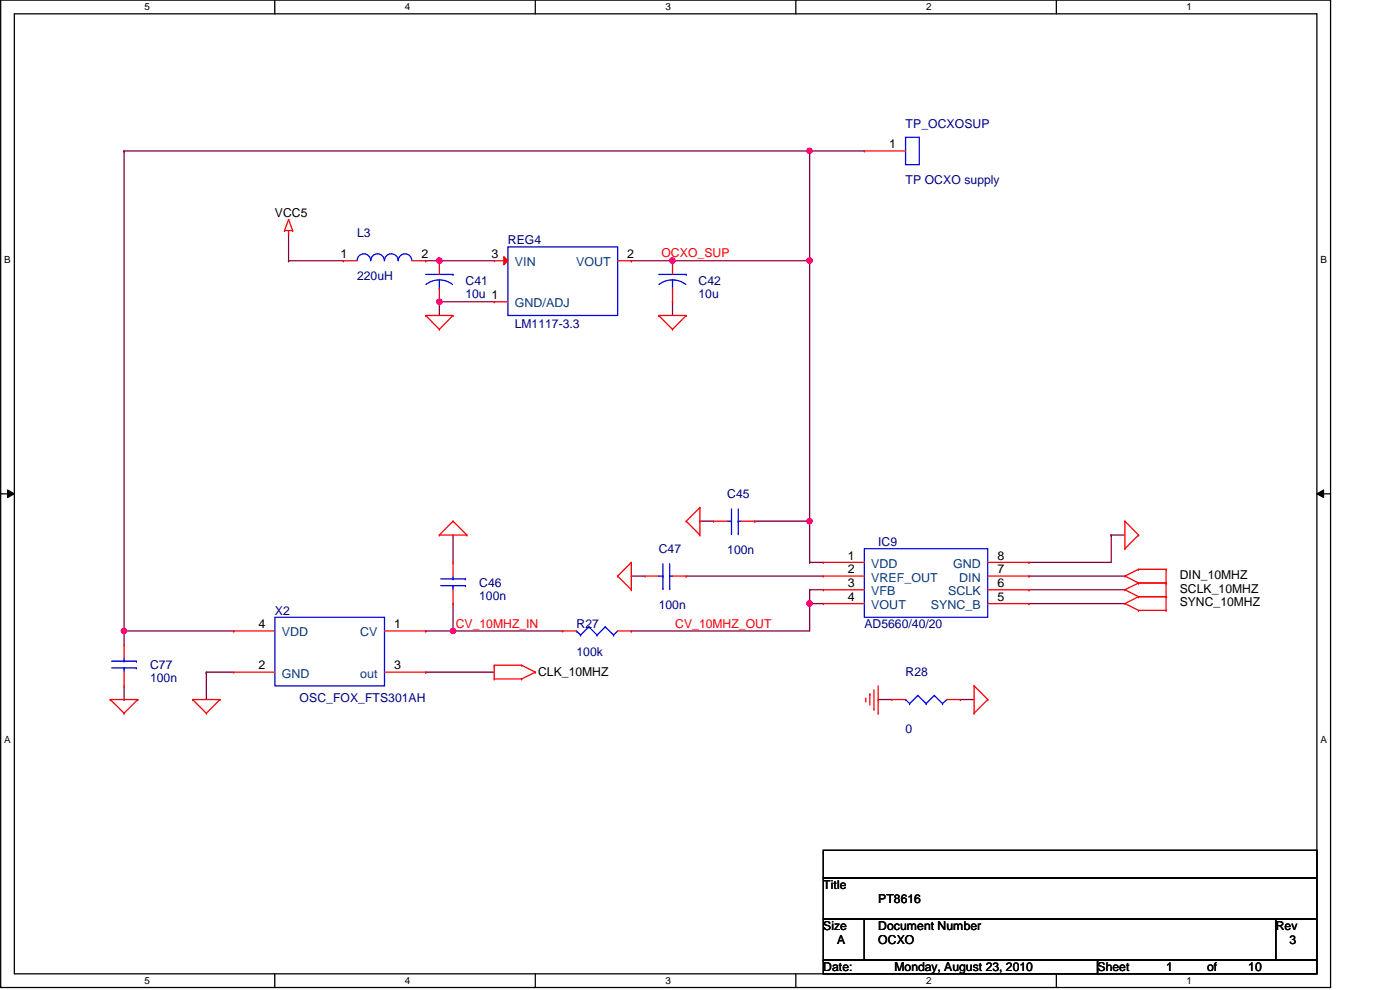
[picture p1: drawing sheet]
<svg xmlns="http://www.w3.org/2000/svg" width="420mm" height="297mm" viewBox="0 0 420 297" stroke-linecap="round" stroke-linejoin="round" font-family="sans-serif">
<path d="M.2 0h399.1v296.3h-399.1zM4.3 4.1h390.9v288.1h-390.9z" fill="none" stroke="#000" stroke-width=".38"/>
<g fill="#fff">
<path d="M43.4 .5h1.6v3.2h-1.6z"/>
<path d="M43.4 292.6h1.6v3.3h-1.6z"/>
</g>
<path d="M82.5 0v4.1M82.5 292.2v4.1" fill="none" stroke="#000" stroke-width=".38"/>
<g fill="#fff">
<path d="M121.5 .5h1.6v3.2h-1.6z"/>
<path d="M121.5 292.6h1.6v3.3h-1.6z"/>
</g>
<path d="M160.6 0v4.1M160.6 292.2v4.1" fill="none" stroke="#000" stroke-width=".38"/>
<g fill="#fff">
<path d="M199.7 .5h1.6v3.2h-1.6z"/>
<path d="M199.7 292.6h1.6v3.3h-1.6z"/>
</g>
<path d="M238.8 0v4.1M238.8 292.2v4.1" fill="none" stroke="#000" stroke-width=".38"/>
<g fill="#fff">
<path d="M277.9 .5h1.6v3.2h-1.6z"/>
<path d="M277.9 292.6h1.6v3.3h-1.6z"/>
</g>
<path d="M317 0v4.1M317 292.2v4.1" fill="none" stroke="#000" stroke-width=".38"/>
<g fill="#fff">
<path d="M356.1 .5h1.6v3.2h-1.6z"/>
<path d="M356.1 292.6h1.6v3.3h-1.6z"/>
<path d="M1.3 76.2h1.9v3.2h-1.9z"/>
<path d="M396.3 76.2h1.9v3.2h-1.9z"/>
<path d="M1.2 220.2h2v3.2h-2z"/>
<path d="M396.2 220.2h2v3.2h-2z"/>
</g>
<path d="M.2 148.2h4.1M395.2 148.2h4.1" fill="none" stroke="#000" stroke-width=".38"/>
<path d="M2.3 147l2 1.2-2 1.1zM395.2 148.2l2-1.2v2.3z" fill="#000"/>
<path d="M2.3 147l2 1.2-2 1.1zM395.2 148.2l2-1.2v2.3z" fill="none" stroke="#000" stroke-width=".3"/>
<path d="M61.9 201.7h8.2" fill="none" stroke="#800040" stroke-width=".38"/>
<circle cx="61.9" cy="201.7" r=".19" fill="#800040"/>
<path d="M61.9 201.7v8.2" fill="none" stroke="#800040" stroke-width=".38"/>
<circle cx="61.9" cy="201.7" r=".19" fill="#800040"/>
<path d="M127.8 201.7h20.5" fill="none" stroke="#800040" stroke-width=".38"/>
<circle cx="127.8" cy="201.7" r=".19" fill="#800040"/>
<path d="M136 189.3h32.9" fill="none" stroke="#800040" stroke-width=".38"/>
<circle cx="136" cy="189.3" r=".19" fill="#800040"/>
<circle cx="136" cy="189.3" r=".8" fill="#f0f"/>
<circle cx="136" cy="189.3" r=".8" fill="none" stroke="#f0f" stroke-width=".38"/>
<path d="M37.2 189.3v4.1" fill="none" stroke="#800040" stroke-width=".38"/>
<circle cx="37.2" cy="189.3" r=".19" fill="#800040"/>
<circle cx="37.2" cy="189.3" r=".8" fill="#f0f"/>
<circle cx="37.2" cy="189.3" r=".8" fill="none" stroke="#f0f" stroke-width=".38"/>
<path d="M263.6 209.9h4.1" fill="none" stroke="#800040" stroke-width=".38"/>
<circle cx="263.6" cy="209.9" r=".19" fill="#800040"/>
<path d="M288.2 209.9h4.1" fill="none" stroke="#800040" stroke-width=".38"/>
<circle cx="288.2" cy="209.9" r=".19" fill="#800040"/>
<path d="M136 181.1v8.2" fill="none" stroke="#800040" stroke-width=".38"/>
<circle cx="136" cy="181.1" r=".19" fill="#800040"/>
<path d="M127.8 189.3h8.2" fill="none" stroke="#800040" stroke-width=".38"/>
<circle cx="127.8" cy="189.3" r=".19" fill="#800040"/>
<path d="M136 160.5v8.2" fill="none" stroke="#800040" stroke-width=".38"/>
<circle cx="136" cy="160.5" r=".19" fill="#800040"/>
<path d="M205.9 172.8h41.2" fill="none" stroke="#800040" stroke-width=".38"/>
<circle cx="205.9" cy="172.8" r=".19" fill="#800040"/>
<path d="M243 177h4.1" fill="none" stroke="#800040" stroke-width=".38"/>
<circle cx="243" cy="177" r=".19" fill="#800040"/>
<path d="M243 177v4.1" fill="none" stroke="#800040" stroke-width=".38"/>
<circle cx="243" cy="177" r=".19" fill="#800040"/>
<circle cx="242.9" cy="181.1" r=".81" fill="#f0f"/>
<circle cx="242.9" cy="181.1" r=".81" fill="none" stroke="#f0f" stroke-width=".38"/>
<path d="M243 181.1h4.1" fill="none" stroke="#800040" stroke-width=".38"/>
<circle cx="243" cy="181.1" r=".19" fill="#800040"/>
<path d="M189.5 189.3h53.5" fill="none" stroke="#800040" stroke-width=".38"/>
<circle cx="189.5" cy="189.3" r=".19" fill="#800040"/>
<path d="M243 168.7h4.1" fill="none" stroke="#800040" stroke-width=".38"/>
<circle cx="243" cy="168.7" r=".19" fill="#800040"/>
<path d="M243 181.1v8.2" fill="none" stroke="#800040" stroke-width=".38"/>
<circle cx="243" cy="181.1" r=".19" fill="#800040"/>
<path d="M333.5 160.5v8.2" fill="none" stroke="#800040" stroke-width=".38"/>
<circle cx="333.5" cy="160.5" r=".19" fill="#800040"/>
<path d="M333.5 160.5h4.1" fill="none" stroke="#800040" stroke-width=".38"/>
<circle cx="333.5" cy="160.5" r=".19" fill="#800040"/>
<path d="M308.8 172.8h28.8" fill="none" stroke="#800040" stroke-width=".38"/>
<circle cx="308.8" cy="172.8" r=".19" fill="#800040"/>
<path d="M308.8 177h28.8" fill="none" stroke="#800040" stroke-width=".38"/>
<circle cx="308.8" cy="177" r=".19" fill="#800040"/>
<path d="M308.8 181.1h28.8" fill="none" stroke="#800040" stroke-width=".38"/>
<circle cx="308.8" cy="181.1" r=".19" fill="#800040"/>
<path d="M189.5 172.8h4.1" fill="none" stroke="#800040" stroke-width=".38"/>
<circle cx="189.5" cy="172.8" r=".19" fill="#800040"/>
<path d="M308.8 168.7h24.7" fill="none" stroke="#800040" stroke-width=".38"/>
<circle cx="308.8" cy="168.7" r=".19" fill="#800040"/>
<path d="M243 156.4v12.3" fill="none" stroke="#800040" stroke-width=".38"/>
<circle cx="243" cy="156.4" r=".19" fill="#800040"/>
<circle cx="242.9" cy="156.4" r=".81" fill="#f0f"/>
<circle cx="242.9" cy="156.4" r=".81" fill="none" stroke="#f0f" stroke-width=".38"/>
<path d="M210 156.4h4.2" fill="none" stroke="#800040" stroke-width=".38"/>
<circle cx="210" cy="156.4" r=".19" fill="#800040"/>
<path d="M201.8 78.2h41.2" fill="none" stroke="#800040" stroke-width=".38"/>
<circle cx="201.8" cy="78.2" r=".19" fill="#800040"/>
<path d="M243 45.3h16.4" fill="none" stroke="#800040" stroke-width=".38"/>
<circle cx="243" cy="45.3" r=".19" fill="#800040"/>
<circle cx="242.9" cy="45.3" r=".8" fill="#f0f"/>
<circle cx="242.9" cy="45.3" r=".8" fill="none" stroke="#f0f" stroke-width=".38"/>
<path d="M189.5 78.2h12.3" fill="none" stroke="#800040" stroke-width=".38"/>
<circle cx="189.5" cy="78.2" r=".19" fill="#800040"/>
<circle cx="201.8" cy="78.2" r=".81" fill="#f0f"/>
<circle cx="201.8" cy="78.2" r=".81" fill="none" stroke="#f0f" stroke-width=".38"/>
<path d="M201.8 90.6v4.1" fill="none" stroke="#800040" stroke-width=".38"/>
<circle cx="201.8" cy="90.6" r=".19" fill="#800040"/>
<path d="M131.9 90.6v4.1" fill="none" stroke="#800040" stroke-width=".38"/>
<circle cx="131.9" cy="90.6" r=".19" fill="#800040"/>
<path d="M131.9 90.6h16.4" fill="none" stroke="#800040" stroke-width=".38"/>
<circle cx="131.9" cy="90.6" r=".19" fill="#800040"/>
<circle cx="131.9" cy="90.5" r=".81" fill="#f0f"/>
<circle cx="131.9" cy="90.5" r=".81" fill="none" stroke="#f0f" stroke-width=".38"/>
<path d="M226.5 156.4h16.5" fill="none" stroke="#800040" stroke-width=".38"/>
<circle cx="226.5" cy="156.4" r=".19" fill="#800040"/>
<path d="M37.2 45.3h205.8" fill="none" stroke="#800040" stroke-width=".38"/>
<circle cx="37.2" cy="45.3" r=".19" fill="#800040"/>
<path d="M131.9 78.2h16.4" fill="none" stroke="#800040" stroke-width=".38"/>
<circle cx="131.9" cy="78.2" r=".19" fill="#800040"/>
<circle cx="131.9" cy="78.2" r=".81" fill="#f0f"/>
<circle cx="131.9" cy="78.2" r=".81" fill="none" stroke="#f0f" stroke-width=".38"/>
<path d="M243 78.2v78.2" fill="none" stroke="#800040" stroke-width=".38"/>
<circle cx="243" cy="78.2" r=".19" fill="#800040"/>
<circle cx="242.9" cy="78.2" r=".81" fill="#f0f"/>
<circle cx="242.9" cy="78.2" r=".81" fill="none" stroke="#f0f" stroke-width=".38"/>
<path d="M243 45.3v32.9" fill="none" stroke="#800040" stroke-width=".38"/>
<circle cx="243" cy="45.3" r=".19" fill="#800040"/>
<path d="M127.8 78.2h4.1" fill="none" stroke="#800040" stroke-width=".38"/>
<circle cx="127.8" cy="78.2" r=".19" fill="#800040"/>
<path d="M86.6 70v8.2" fill="none" stroke="#800040" stroke-width=".38"/>
<circle cx="86.6" cy="78.2" r=".19" fill="#800040"/>
<path d="M86.6 78.2h16.5" fill="none" stroke="#800040" stroke-width=".38"/>
<circle cx="86.6" cy="78.2" r=".19" fill="#800040"/>
<path d="M37.2 205.8v4.1" fill="none" stroke="#800040" stroke-width=".38"/>
<circle cx="37.2" cy="209.9" r=".19" fill="#800040"/>
<path d="M37.2 189.3h32.9" fill="none" stroke="#800040" stroke-width=".38"/>
<circle cx="70.1" cy="189.3" r=".19" fill="#800040"/>
<path d="M37.2 45.3v144" fill="none" stroke="#800040" stroke-width=".38"/>
<circle cx="37.2" cy="45.3" r=".19" fill="#800040"/>
<path d="M148.3 199.6h8.2" fill="none" stroke="#f00" stroke-width=".38"/>
<circle cx="156.5" cy="199.6" r=".19" fill="#f00"/>
<path d="M156.5 199.6l4.2 2.1" fill="none" stroke="#f00" stroke-width=".38"/>
<circle cx="160.7" cy="201.7" r=".19" fill="#f00"/>
<path d="M160.7 201.7l-4.2 2" fill="none" stroke="#f00" stroke-width=".38"/>
<circle cx="156.5" cy="203.7" r=".19" fill="#f00"/>
<path d="M148.3 203.7h8.2" fill="none" stroke="#f00" stroke-width=".38"/>
<circle cx="148.3" cy="203.7" r=".19" fill="#f00"/>
<path d="M148.3 199.6v4.1" fill="none" stroke="#f00" stroke-width=".38"/>
<circle cx="148.3" cy="199.6" r=".19" fill="#f00"/>
<path d="M341.7 170.8l-4.1 2" fill="none" stroke="#f00" stroke-width=".38"/>
<circle cx="341.7" cy="170.8" r=".19" fill="#f00"/>
<path d="M341.7 170.8h8.3" fill="none" stroke="#f00" stroke-width=".38"/>
<circle cx="350" cy="170.8" r=".19" fill="#f00"/>
<path d="M350 170.8v4.1" fill="none" stroke="#f00" stroke-width=".38"/>
<circle cx="350" cy="174.9" r=".19" fill="#f00"/>
<path d="M341.7 174.9h8.3" fill="none" stroke="#f00" stroke-width=".38"/>
<circle cx="341.7" cy="174.9" r=".19" fill="#f00"/>
<path d="M337.6 172.8l4.1 2.1" fill="none" stroke="#f00" stroke-width=".38"/>
<circle cx="337.6" cy="172.8" r=".19" fill="#f00"/>
<path d="M341.7 174.9l-4.1 2.1" fill="none" stroke="#f00" stroke-width=".38"/>
<circle cx="341.7" cy="174.9" r=".19" fill="#f00"/>
<path d="M341.7 174.9h8.3" fill="none" stroke="#f00" stroke-width=".38"/>
<circle cx="350" cy="174.9" r=".19" fill="#f00"/>
<path d="M350 174.9v4.1" fill="none" stroke="#f00" stroke-width=".38"/>
<circle cx="350" cy="179" r=".19" fill="#f00"/>
<path d="M341.7 179h8.3" fill="none" stroke="#f00" stroke-width=".38"/>
<circle cx="341.7" cy="179" r=".19" fill="#f00"/>
<path d="M337.6 177l4.1 2" fill="none" stroke="#f00" stroke-width=".38"/>
<circle cx="337.6" cy="177" r=".19" fill="#f00"/>
<path d="M341.7 179l-4.1 2.1" fill="none" stroke="#f00" stroke-width=".38"/>
<circle cx="341.7" cy="179" r=".19" fill="#f00"/>
<path d="M341.7 179h8.3" fill="none" stroke="#f00" stroke-width=".38"/>
<circle cx="350" cy="179" r=".19" fill="#f00"/>
<path d="M350 179v4.1" fill="none" stroke="#f00" stroke-width=".38"/>
<circle cx="350" cy="183.1" r=".19" fill="#f00"/>
<path d="M341.7 183.1h8.3" fill="none" stroke="#f00" stroke-width=".38"/>
<circle cx="341.7" cy="183.1" r=".19" fill="#f00"/>
<path d="M337.6 181.1l4.1 2" fill="none" stroke="#f00" stroke-width=".38"/>
<circle cx="337.6" cy="181.1" r=".19" fill="#f00"/>
<path d="M57.8 209.9h8.2" fill="none" stroke="#f00" stroke-width=".38"/>
<circle cx="66" cy="209.9" r=".19" fill="#f00"/>
<path d="M66 209.9l-4.1 4.1" fill="none" stroke="#f00" stroke-width=".38"/>
<circle cx="61.9" cy="214" r=".19" fill="#f00"/>
<path d="M57.8 209.9l4.1 4.1" fill="none" stroke="#f00" stroke-width=".38"/>
<circle cx="57.8" cy="209.9" r=".19" fill="#f00"/>
<path d="M263.6 205.8v8.2" fill="none" stroke="#f00" stroke-width=".38"/>
<circle cx="263.6" cy="214" r=".19" fill="#f00"/>
<path d="M262.3 207v5.8" fill="none" stroke="#f00" stroke-width=".38"/>
<circle cx="262.3" cy="212.8" r=".19" fill="#f00"/>
<path d="M261.1 208.2v3.3" fill="none" stroke="#f00" stroke-width=".38"/>
<circle cx="261.1" cy="208.2" r=".19" fill="#f00"/>
<path d="M259.8 209.5v.8" fill="none" stroke="#f00" stroke-width=".38"/>
<circle cx="259.8" cy="210.3" r=".19" fill="#f00"/>
<path d="M292.3 205.8v8.2" fill="none" stroke="#f00" stroke-width=".38"/>
<circle cx="292.3" cy="205.8" r=".19" fill="#f00"/>
<path d="M292.3 205.8l4.1 4.1" fill="none" stroke="#f00" stroke-width=".38"/>
<circle cx="296.4" cy="209.9" r=".19" fill="#f00"/>
<path d="M296.4 209.9l-4.1 4.1" fill="none" stroke="#f00" stroke-width=".38"/>
<circle cx="292.3" cy="214" r=".19" fill="#f00"/>
<path d="M337.6 156.4v8.2" fill="none" stroke="#f00" stroke-width=".38"/>
<circle cx="337.6" cy="156.4" r=".19" fill="#f00"/>
<path d="M337.6 156.4l4.1 4.1" fill="none" stroke="#f00" stroke-width=".38"/>
<circle cx="341.7" cy="160.5" r=".19" fill="#f00"/>
<path d="M341.7 160.5l-4.1 4.1" fill="none" stroke="#f00" stroke-width=".38"/>
<circle cx="337.6" cy="164.6" r=".19" fill="#f00"/>
<path d="M189.5 168.7v8.3" fill="none" stroke="#f00" stroke-width=".38"/>
<circle cx="189.5" cy="177" r=".19" fill="#f00"/>
<path d="M185.4 172.8l4.1 4.2" fill="none" stroke="#f00" stroke-width=".38"/>
<circle cx="185.4" cy="172.8" r=".19" fill="#f00"/>
<path d="M189.5 168.7l-4.1 4.1" fill="none" stroke="#f00" stroke-width=".38"/>
<circle cx="189.5" cy="168.7" r=".19" fill="#f00"/>
<path d="M85.4 69.2h2.4" fill="none" stroke="#f00" stroke-width=".38"/>
<circle cx="85.4" cy="69.2" r=".19" fill="#f00"/>
<path d="M86.6 69.2v.8" fill="none" stroke="#f00" stroke-width=".38"/>
<circle cx="86.6" cy="70" r=".19" fill="#f00"/>
<path d="M86.6 65.9l-1.2 3.3" fill="none" stroke="#f00" stroke-width=".38"/>
<circle cx="86.6" cy="65.9" r=".19" fill="#f00"/>
<path d="M86.6 65.9l1.2 3.3" fill="none" stroke="#f00" stroke-width=".38"/>
<circle cx="87.8" cy="69.2" r=".19" fill="#f00"/>
<path d="M210 152.3v8.2" fill="none" stroke="#f00" stroke-width=".38"/>
<circle cx="210" cy="160.5" r=".19" fill="#f00"/>
<path d="M205.9 156.4l4.1 4.1" fill="none" stroke="#f00" stroke-width=".38"/>
<circle cx="205.9" cy="156.4" r=".19" fill="#f00"/>
<path d="M210 152.3l-4.1 4.1" fill="none" stroke="#f00" stroke-width=".38"/>
<circle cx="210" cy="152.3" r=".19" fill="#f00"/>
<path d="M131.9 160.5h8.2" fill="none" stroke="#f00" stroke-width=".38"/>
<circle cx="131.9" cy="160.5" r=".19" fill="#f00"/>
<path d="M136 156.4l-4.1 4.1" fill="none" stroke="#f00" stroke-width=".38"/>
<circle cx="136" cy="156.4" r=".19" fill="#f00"/>
<path d="M136 156.4l4.1 4.1" fill="none" stroke="#f00" stroke-width=".38"/>
<circle cx="140.1" cy="160.5" r=".19" fill="#f00"/>
<path d="M197.7 94.7h8.2" fill="none" stroke="#f00" stroke-width=".38"/>
<circle cx="205.9" cy="94.7" r=".19" fill="#f00"/>
<path d="M205.9 94.7l-4.1 4.1" fill="none" stroke="#f00" stroke-width=".38"/>
<circle cx="201.8" cy="98.8" r=".19" fill="#f00"/>
<path d="M197.7 94.7l4.1 4.1" fill="none" stroke="#f00" stroke-width=".38"/>
<circle cx="197.7" cy="94.7" r=".19" fill="#f00"/>
<path d="M127.8 94.7h8.2" fill="none" stroke="#f00" stroke-width=".38"/>
<circle cx="136" cy="94.7" r=".19" fill="#f00"/>
<path d="M136 94.7l-4.1 4.1" fill="none" stroke="#f00" stroke-width=".38"/>
<circle cx="131.9" cy="98.8" r=".19" fill="#f00"/>
<path d="M127.8 94.7l4.1 4.1" fill="none" stroke="#f00" stroke-width=".38"/>
<circle cx="127.8" cy="94.7" r=".19" fill="#f00"/>
<path d="M33.1 209.9h8.2" fill="none" stroke="#f00" stroke-width=".38"/>
<circle cx="41.3" cy="209.9" r=".19" fill="#f00"/>
<path d="M41.3 209.9l-4.1 4.1" fill="none" stroke="#f00" stroke-width=".38"/>
<circle cx="37.2" cy="214" r=".19" fill="#f00"/>
<path d="M33.1 209.9l4.1 4.1" fill="none" stroke="#f00" stroke-width=".38"/>
<circle cx="33.1" cy="209.9" r=".19" fill="#f00"/>
<path d="M247.1 255.1h148.1v8.3h-148.1zM247.1 263.4h148.1v12.3h-148.1zM247.1 275.7h12.3v12.4h-12.3zM259.4 275.7h123.5v12.4h-123.5zM382.9 275.7h12.3v12.4h-12.3zM247.1 288.1h82.3v4.1h-82.3zM329.4 288.1h65.8v4.1h-65.8z" fill="none" stroke="#000" stroke-width=".38"/>
<path d="M284.1 209.9l-1.2 1.2" fill="none" stroke="#00f" stroke-width=".38"/>
<circle cx="282.9" cy="211.1" r=".19" fill="#00f"/>
<path d="M280.4 208.7l2.5 2.4" fill="none" stroke="#00f" stroke-width=".38"/>
<circle cx="280.4" cy="208.7" r=".19" fill="#00f"/>
<path d="M280.4 208.7l-2.5 2.4" fill="none" stroke="#00f" stroke-width=".38"/>
<circle cx="277.9" cy="211.1" r=".19" fill="#00f"/>
<path d="M275.5 208.7l2.4 2.4" fill="none" stroke="#00f" stroke-width=".38"/>
<circle cx="275.5" cy="208.7" r=".19" fill="#00f"/>
<path d="M275.5 208.7l-2.5 2.4" fill="none" stroke="#00f" stroke-width=".38"/>
<circle cx="273" cy="211.1" r=".19" fill="#00f"/>
<path d="M271.8 209.9l1.2 1.2" fill="none" stroke="#00f" stroke-width=".38"/>
<circle cx="271.8" cy="209.9" r=".19" fill="#00f"/>
<path d="M284.1 209.9h4.1" fill="none" stroke="#f00" stroke-width=".38"/>
<circle cx="288.2" cy="209.9" r=".19" fill="#f00"/>
<path d="M267.7 209.9h4.1" fill="none" stroke="#f00" stroke-width=".38"/>
<circle cx="267.7" cy="209.9" r=".19" fill="#f00"/>
<path d="M271.8 41.2h4.1v8.2h-4.1z" fill="none" stroke="#00f" stroke-width=".38"/>
<path d="M259.4 45.3h12.4" fill="none" stroke="#f00" stroke-width=".38"/>
<circle cx="259.4" cy="45.3" r=".19" fill="#f00"/>
<path d="M185.4 189.3l-1.3 1.2" fill="none" stroke="#00f" stroke-width=".38"/>
<circle cx="184.1" cy="190.5" r=".19" fill="#00f"/>
<path d="M181.6 188.1l2.5 2.4" fill="none" stroke="#00f" stroke-width=".38"/>
<circle cx="181.6" cy="188.1" r=".19" fill="#00f"/>
<path d="M181.6 188.1l-2.4 2.4" fill="none" stroke="#00f" stroke-width=".38"/>
<circle cx="179.2" cy="190.5" r=".19" fill="#00f"/>
<path d="M176.7 188.1l2.5 2.4" fill="none" stroke="#00f" stroke-width=".38"/>
<circle cx="176.7" cy="188.1" r=".19" fill="#00f"/>
<path d="M176.7 188.1l-2.5 2.4" fill="none" stroke="#00f" stroke-width=".38"/>
<circle cx="174.2" cy="190.5" r=".19" fill="#00f"/>
<path d="M173 189.3l1.2 1.2" fill="none" stroke="#00f" stroke-width=".38"/>
<circle cx="173" cy="189.3" r=".19" fill="#00f"/>
<path d="M185.4 189.3h4.1" fill="none" stroke="#f00" stroke-width=".38"/>
<circle cx="189.5" cy="189.3" r=".19" fill="#f00"/>
<path d="M168.9 189.3h4.1" fill="none" stroke="#f00" stroke-width=".38"/>
<circle cx="168.9" cy="189.3" r=".19" fill="#f00"/>
<path d="M197.7 82.3h8.2" fill="none" stroke="#00f" stroke-width=".38"/>
<circle cx="205.9" cy="82.3" r=".19" fill="#00f"/>
<path d="M201.8 84v2.4" fill="none" stroke="#00f" stroke-width=".38"/>
<circle cx="201.8" cy="86.4" r=".19" fill="#00f"/>
<path d="M197.8 85.3a6.5 6.5 0 0 1 4.1-1.3l2.3 .4 1.6 .9" fill="none" stroke="#00f" stroke-width=".38"/>
<path d="M201.8 78.2v4.1" fill="none" stroke="#f00" stroke-width=".38"/>
<circle cx="201.8" cy="78.2" r=".19" fill="#f00"/>
<path d="M201.8 86.4v4.2" fill="none" stroke="#f00" stroke-width=".38"/>
<circle cx="201.8" cy="90.6" r=".19" fill="#f00"/>
<path d="M221.6 156.4h.8" fill="none" stroke="#00f" stroke-width=".38"/>
<circle cx="221.6" cy="156.4" r=".19" fill="#00f"/>
<path d="M219.5 152.7v7.4" fill="none" stroke="#00f" stroke-width=".38"/>
<circle cx="219.5" cy="160.1" r=".19" fill="#00f"/>
<path d="M221.6 152.7v7.4" fill="none" stroke="#00f" stroke-width=".38"/>
<circle cx="221.6" cy="160.1" r=".19" fill="#00f"/>
<path d="M218.3 156.4h1.2" fill="none" stroke="#00f" stroke-width=".38"/>
<circle cx="219.5" cy="156.4" r=".19" fill="#00f"/>
<path d="M222.4 156.4h4.1" fill="none" stroke="#f00" stroke-width=".38"/>
<circle cx="226.5" cy="156.4" r=".19" fill="#f00"/>
<path d="M214.2 156.4h4.1" fill="none" stroke="#f00" stroke-width=".38"/>
<circle cx="214.2" cy="156.4" r=".19" fill="#f00"/>
<path d="M136 172.8v.9" fill="none" stroke="#00f" stroke-width=".38"/>
<circle cx="136" cy="173.7" r=".19" fill="#00f"/>
<path d="M132.3 175.7h7.4" fill="none" stroke="#00f" stroke-width=".38"/>
<circle cx="139.7" cy="175.7" r=".19" fill="#00f"/>
<path d="M132.3 173.7h7.4" fill="none" stroke="#00f" stroke-width=".38"/>
<circle cx="139.7" cy="173.7" r=".19" fill="#00f"/>
<path d="M136 175.7v1.3" fill="none" stroke="#00f" stroke-width=".38"/>
<circle cx="136" cy="175.7" r=".19" fill="#00f"/>
<path d="M136 168.7v4.1" fill="none" stroke="#f00" stroke-width=".38"/>
<circle cx="136" cy="168.7" r=".19" fill="#f00"/>
<path d="M136 177v4.1" fill="none" stroke="#f00" stroke-width=".38"/>
<circle cx="136" cy="181.1" r=".19" fill="#f00"/>
<path d="M259.4 164.6h37v20.6h-37z" fill="none" stroke="#00f" stroke-width=".38"/>
<path d="M247.1 168.7h12.3" fill="none" stroke="#f00" stroke-width=".38"/>
<circle cx="247.1" cy="168.7" r=".19" fill="#f00"/>
<path d="M247.1 172.8h12.3" fill="none" stroke="#f00" stroke-width=".38"/>
<circle cx="247.1" cy="172.8" r=".19" fill="#f00"/>
<path d="M247.1 177h12.3" fill="none" stroke="#f00" stroke-width=".38"/>
<circle cx="247.1" cy="177" r=".19" fill="#f00"/>
<path d="M247.1 181.1h12.3" fill="none" stroke="#f00" stroke-width=".38"/>
<circle cx="247.1" cy="181.1" r=".19" fill="#f00"/>
<path d="M296.4 181.1h12.4" fill="none" stroke="#f00" stroke-width=".38"/>
<circle cx="308.8" cy="181.1" r=".19" fill="#f00"/>
<path d="M296.4 177h12.4" fill="none" stroke="#f00" stroke-width=".38"/>
<circle cx="308.8" cy="177" r=".19" fill="#f00"/>
<path d="M296.4 172.8h12.4" fill="none" stroke="#f00" stroke-width=".38"/>
<circle cx="308.8" cy="172.8" r=".19" fill="#f00"/>
<path d="M296.4 168.7h12.4" fill="none" stroke="#f00" stroke-width=".38"/>
<circle cx="308.8" cy="168.7" r=".19" fill="#f00"/>
<path d="M201 172.8h.8" fill="none" stroke="#00f" stroke-width=".38"/>
<circle cx="201" cy="172.8" r=".19" fill="#00f"/>
<path d="M199 169.2v7.4" fill="none" stroke="#00f" stroke-width=".38"/>
<circle cx="199" cy="176.6" r=".19" fill="#00f"/>
<path d="M201 169.2v7.4" fill="none" stroke="#00f" stroke-width=".38"/>
<circle cx="201" cy="176.6" r=".19" fill="#00f"/>
<path d="M197.7 172.8h1.3" fill="none" stroke="#00f" stroke-width=".38"/>
<circle cx="199" cy="172.8" r=".19" fill="#00f"/>
<path d="M201.8 172.8h4.1" fill="none" stroke="#f00" stroke-width=".38"/>
<circle cx="205.9" cy="172.8" r=".19" fill="#f00"/>
<path d="M193.6 172.8h4.1" fill="none" stroke="#f00" stroke-width=".38"/>
<circle cx="193.6" cy="172.8" r=".19" fill="#f00"/>
<path d="M152.4 74.1h33v20.6h-33z" fill="none" stroke="#00f" stroke-width=".38"/>
<path d="M151.2 77l1.2 1.2-1.2 1.3z" fill="#f00"/>
<path d="M148.3 78.2h4.1M151.2 77l1.2 1.2-1.2 1.3z" fill="none" stroke="#f00" stroke-width=".38"/>
<circle cx="148.3" cy="78.2" r=".19" fill="#f00"/>
<path d="M185.4 78.2h4.1" fill="none" stroke="#f00" stroke-width=".38"/>
<circle cx="189.5" cy="78.2" r=".19" fill="#f00"/>
<path d="M148.3 90.6h4.1" fill="none" stroke="#f00" stroke-width=".38"/>
<circle cx="148.3" cy="90.6" r=".19" fill="#f00"/>
<path d="M37.2 197.5v.9" fill="none" stroke="#00f" stroke-width=".38"/>
<circle cx="37.2" cy="198.4" r=".19" fill="#00f"/>
<path d="M33.5 200.4h7.4" fill="none" stroke="#00f" stroke-width=".38"/>
<circle cx="40.9" cy="200.4" r=".19" fill="#00f"/>
<path d="M33.5 198.4h7.4" fill="none" stroke="#00f" stroke-width=".38"/>
<circle cx="40.9" cy="198.4" r=".19" fill="#00f"/>
<path d="M37.2 200.4v1.3" fill="none" stroke="#00f" stroke-width=".38"/>
<circle cx="37.2" cy="200.4" r=".19" fill="#00f"/>
<path d="M37.2 193.4v4.1" fill="none" stroke="#f00" stroke-width=".38"/>
<circle cx="37.2" cy="193.4" r=".19" fill="#f00"/>
<path d="M37.2 201.7v4.1" fill="none" stroke="#f00" stroke-width=".38"/>
<circle cx="37.2" cy="205.8" r=".19" fill="#f00"/>
<path d="M107.2 78.2a2.05 2.05 0 0 1 2-2 2.05 2.05 0 0 1 2.1 2 2.03 2.03 0 0 1 2-2 2.03 2.03 0 0 1 2 2M115.4 78.2a2.05 2.05 0 0 1 2-2 2.05 2.05 0 0 1 2.1 2 2.05 2.05 0 0 1 2-2 2.05 2.05 0 0 1 2.1 2" fill="none" stroke="#00f" stroke-width=".38"/>
<path d="M103.1 78.2h4.1" fill="none" stroke="#f00" stroke-width=".38"/>
<circle cx="103.1" cy="78.2" r=".19" fill="#f00"/>
<path d="M123.6 78.2h4.2" fill="none" stroke="#f00" stroke-width=".38"/>
<circle cx="127.8" cy="78.2" r=".19" fill="#f00"/>
<path d="M82.5 185.2h32.9v20.6h-32.9z" fill="none" stroke="#00f" stroke-width=".38"/>
<path d="M115.4 189.3h12.4" fill="none" stroke="#f00" stroke-width=".38"/>
<circle cx="127.8" cy="189.3" r=".19" fill="#f00"/>
<path d="M70.1 201.7h12.4" fill="none" stroke="#f00" stroke-width=".38"/>
<circle cx="70.1" cy="201.7" r=".19" fill="#f00"/>
<path d="M70.1 189.3h12.4" fill="none" stroke="#f00" stroke-width=".38"/>
<circle cx="70.1" cy="189.3" r=".19" fill="#f00"/>
<path d="M115.4 201.7h12.4" fill="none" stroke="#f00" stroke-width=".38"/>
<circle cx="127.8" cy="201.7" r=".19" fill="#f00"/>
<path d="M127.8 82.3h8.2" fill="none" stroke="#00f" stroke-width=".38"/>
<circle cx="136" cy="82.3" r=".19" fill="#00f"/>
<path d="M131.9 84v2.4" fill="none" stroke="#00f" stroke-width=".38"/>
<circle cx="131.9" cy="86.4" r=".19" fill="#00f"/>
<path d="M127.8 85.3a6.6 6.6 0 0 1 8 0" fill="none" stroke="#00f" stroke-width=".38"/>
<path d="M131.9 78.2v4.1" fill="none" stroke="#f00" stroke-width=".38"/>
<circle cx="131.9" cy="78.2" r=".19" fill="#f00"/>
<path d="M131.9 86.4v4.2" fill="none" stroke="#f00" stroke-width=".38"/>
<circle cx="131.9" cy="90.6" r=".19" fill="#f00"/>
<circle cx="136" cy="189.3" r=".8" fill="#f0f"/>
<circle cx="136" cy="189.3" r=".8" fill="none" stroke="#f0f" stroke-width=".38"/>
<circle cx="37.2" cy="189.3" r=".8" fill="#f0f"/>
<circle cx="37.2" cy="189.3" r=".8" fill="none" stroke="#f0f" stroke-width=".38"/>
<circle cx="242.9" cy="181.1" r=".81" fill="#f0f"/>
<circle cx="242.9" cy="181.1" r=".81" fill="none" stroke="#f0f" stroke-width=".38"/>
<circle cx="242.9" cy="156.4" r=".81" fill="#f0f"/>
<circle cx="242.9" cy="156.4" r=".81" fill="none" stroke="#f0f" stroke-width=".38"/>
<circle cx="242.9" cy="45.3" r=".8" fill="#f0f"/>
<circle cx="242.9" cy="45.3" r=".8" fill="none" stroke="#f0f" stroke-width=".38"/>
<circle cx="201.8" cy="78.2" r=".81" fill="#f0f"/>
<circle cx="201.8" cy="78.2" r=".81" fill="none" stroke="#f0f" stroke-width=".38"/>
<circle cx="131.9" cy="90.5" r=".81" fill="#f0f"/>
<circle cx="131.9" cy="90.5" r=".81" fill="none" stroke="#f0f" stroke-width=".38"/>
<circle cx="131.9" cy="78.2" r=".81" fill="#f0f"/>
<circle cx="131.9" cy="78.2" r=".81" fill="none" stroke="#f0f" stroke-width=".38"/>
<circle cx="242.9" cy="78.2" r=".81" fill="#f0f"/>
<circle cx="242.9" cy="78.2" r=".81" fill="none" stroke="#f0f" stroke-width=".38"/>
<g font-size="3.7" fill="#000080">
<text x="271.8" y="38.3">TP_OCXOSUP</text>
<text x="271.8" y="55.2">TP OCXO supply</text>
<text x="107.2" y="71.2">L3</text>
<text x="152.4" y="73.3">REG4</text>
<text x="107.2" y="84">220uH</text>
<text x="139.7" y="85.6">C41</text>
<text x="139.7" y="89.3">10u 1</text>
<text x="209.6" y="85.6">C42</text>
<text x="209.6" y="89.3">10u</text>
<text x="154.5" y="98.4">LM1117-3.3</text>
<text x="218.3" y="149.4">C45</text>
<text x="197.7" y="165.9">C47</text>
<text x="218.3" y="166.3">100n</text>
<text x="263.6" y="163.8">IC9</text>
<text x="143.8" y="176.1">C46</text>
<text x="143.8" y="179.9">100n</text>
<text x="82.5" y="184.4">X2</text>
<text x="197.7" y="182.8">100n</text>
<text x="173" y="188.5">R27</text>
<text x="259.4" y="188.5">AD5660/40/20</text>
<text x="173" y="196.7">100k</text>
<text x="45" y="200.8">C77</text>
<text x="271.8" y="202.9">R28</text>
<text x="45" y="204.6">100n</text>
<text x="89.9" y="210.7">OSC_FOX_FTS301AH</text>
<text x="271.8" y="219.8">0</text>
</g>
<g font-size="3.7">
<text x="266.8" y="44.4">1</text>
<text x="82.5" y="65.1">VCC5</text>
<text x="102.2" y="77.4">1</text>
<text x="126.5" y="77.4">2</text>
<text x="147.5" y="77.4">3</text>
<text x="188.2" y="77.4">2</text>
<text x="254.5" y="167.9">1</text>
<text x="299.3" y="167.9">8</text>
<text x="254.5" y="172">2</text>
<text x="299.3" y="172">7</text>
<text x="354.1" y="173.7">DIN_10MHZ</text>
<text x="254.5" y="176.1">3</text>
<text x="299.3" y="176.1">6</text>
<text x="354.1" y="177.8">SCLK_10MHZ</text>
<text x="254.5" y="180.3">4</text>
<text x="299.3" y="180.3">5</text>
<text x="354.1" y="181.9">SYNC_10MHZ</text>
<text x="77.5" y="188.5">4</text>
<text x="118.3" y="188.5">1</text>
<text x="77.5" y="200.8">2</text>
<text x="118.3" y="200.8">3</text>
<text x="161.5" y="202.9">CLK_10MHZ</text>
<text x="247.1" y="266.7">Title</text>
<text x="263.6" y="270.8">PT8616</text>
<text x="247.1" y="279">Size</text>
<text x="263.6" y="279">Document Number</text>
<text x="382.9" y="279">Rev</text>
<text x="251.2" y="283.1">A</text>
<text x="263.6" y="283.1">OCXO</text>
<text x="387" y="283.1">3</text>
<text x="247.1" y="291.4">Date:</text>
<text x="268.5" y="291.4">Monday, August 23, 2010</text>
<text x="329.4" y="291.4">Sheet</text>
<text x="350" y="291.4">1</text>
<text x="362.3" y="291.4">of</text>
<text x="374.6" y="291.4">10</text>
</g>
<g font-size="3.7" fill="#f00">
<text x="198.5" y="77.2">OCXO_SUP</text>
<text x="136.8" y="188.3">CV_10MHZ_IN</text>
<text x="202.6" y="188.3">CV_10MHZ_OUT</text>
</g>
<g font-size="3.7" fill="#004080">
<text x="154.5" y="79.9">VIN</text>
<text x="172.9" y="79.9">VOUT</text>
<text x="154.5" y="92.2">GND/ADJ</text>
<text x="261.5" y="170.4">VDD</text>
<text x="286" y="170.4">GND</text>
<text x="261.5" y="174.5">VREF_OUT</text>
<text x="261.5" y="178.6">VFB</text>
<text x="284.6" y="178.6">SCLK</text>
<text x="287.9" y="174.5">DIN</text>
<text x="261.5" y="182.8">VOUT</text>
<text x="279.4" y="182.8">SYNC_B</text>
<text x="84.6" y="191">VDD</text>
<text x="108.1" y="191">CV</text>
<text x="84.6" y="203.3">GND</text>
<text x="108.1" y="203.3">out</text>
</g>
<g font-size="3">
<text x="43.4" y="3.1">5</text>
<text x="121.5" y="3.1">4</text>
<text x="199.7" y="3.1">3</text>
<text x="277.9" y="3.1">2</text>
<text x="356.1" y="3.1">1</text>
<text x="1.3" y="78.8">B</text>
<text x="396.3" y="78.8">B</text>
<text x="1.3" y="222.8">A</text>
<text x="396.3" y="222.8">A</text>
<text x="43.4" y="295.2">5</text>
<text x="121.5" y="295.2">4</text>
<text x="199.7" y="295.2">3</text>
<text x="277.9" y="295.2">2</text>
<text x="356.1" y="295.2">1</text>
</g>
</svg>
